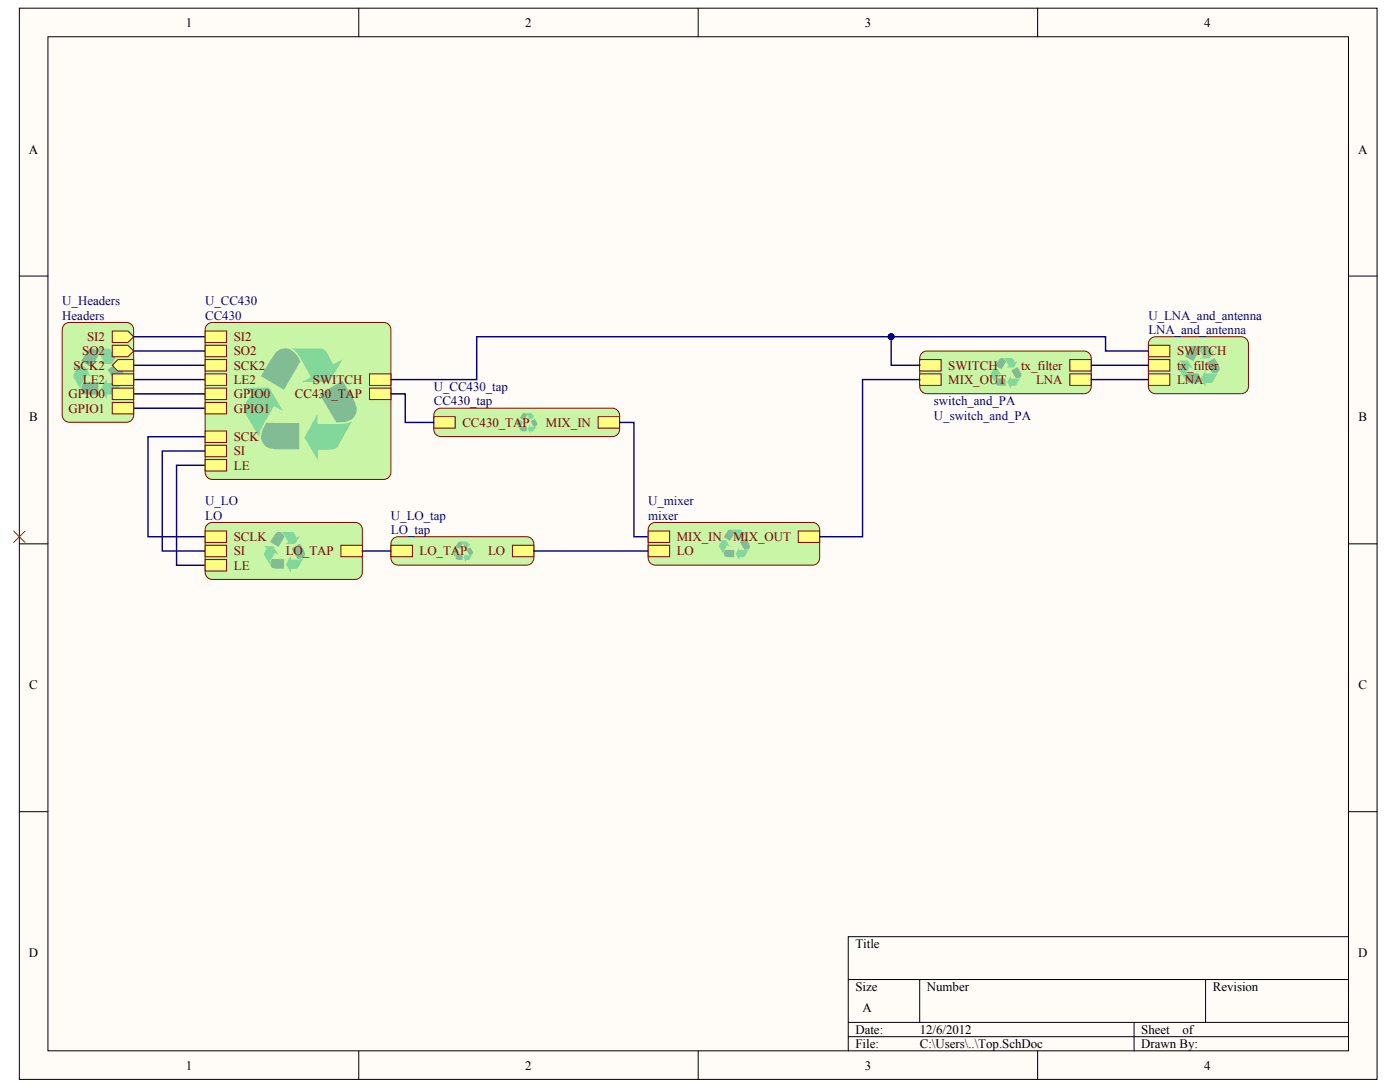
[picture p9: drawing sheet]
<svg xmlns="http://www.w3.org/2000/svg" width="258mm" height="201mm" viewBox="0 0 258 201" stroke-linecap="round" stroke-linejoin="round" font-family="sans-serif">
<g fill="#fffcf8" stroke="#000" stroke-width=".18">
<path d="M3.6 1.5h250.1v197.3h-250.1z"/>
<path d="M8.8 6.8h239.6v186.7h-239.6z"/>
</g>
<g fill="none" stroke="#000" stroke-width=".18">
<path d="M66.1 1.5v5.3M128.6 1.5v5.3M191.1 1.5v5.3M3.6 50.8h5.2M248.4 50.8h5.3M3.6 100.1h5.2M248.4 100.1h5.3M3.6 149.5h5.2M248.4 149.5h5.3M248.4 172.5h-92.1v21M66.1 193.5v5.3M128.6 193.5v5.3"/>
<path d="M156.3 180.4h92.1M156.3 188.3h92.1M156.3 190.9h92.1M169.4 180.4v7.9M191.1 193.5v5.3M208.9 188.3v5.2M222.1 180.4v7.9"/>
</g>
<path d="M2.5 97.8l2.1 2.1M4.6 97.8l-2.1 2.1" fill="none" stroke="#f00" stroke-width=".18"/>
<path d="M211.8 62.5l.6-.4 .5-.1h15.7a1.32 1.32 0 0 1 1.4 1.3v7.9a1.32 1.32 0 0 1-1.4 1.3h-15.7a1.32 1.32 0 0 1-1.4-1.3v-7.9z" fill="#c8f6a6" stroke="#800000" stroke-width=".18"/>
<path d="M220.2 63.7l2.1 .1 .4 .3 .4 .7 .6-.3-.9 1.5h-1.8l.6-.3-1-1.7z" fill="#82d79a"/>
<path d="M219.3 64a.98 .98 0 0 1 1.6 .6l-1.1 1.9-1.5-.9z" fill="#82bc95"/>
<path d="M222 68.1l.1 .7h1.7l.6-.2-1.1 1.8-1.2 .1v.8l-.9-1.6z" fill="#82d79a"/>
<path d="M222.2 66.8l1.5-.9a3.4 3.4 0 0 1 1 2l-.1 .2a1.06 1.06 0 0 1-1.3 .6z" fill="#82bc95"/>
<path d="M217 66.4h1.8l.9 1.5-.6-.3-.8 1.5-.1 .7-1.1-1.8 .1-.5 .4-.7z" fill="#82d79a"/>
<path d="M218.6 68.7l2.2 .1v1.7h-1.6a.96 .96 0 0 1-.9-.6 .96 .96 0 0 1 .3-1.1z" fill="#82bc95"/>
<g fill="#ffff80" stroke="#800000" stroke-width=".18">
<path d="M211.5 68.8h4v2.2h-4z" fill-rule="evenodd"/>
<path d="M211.5 66.2h4v2.1h-4z" fill-rule="evenodd"/>
<path d="M211.5 63.6h4v2.1h-4z" fill-rule="evenodd"/>
</g>
<path d="M169.7 65.2l.6-.5 .4-.1h29a1.32 1.32 0 0 1 1.3 1.4v5.2a1.32 1.32 0 0 1-1.3 1.3h-29a1.32 1.32 0 0 1-1.3-1.3v-5.2z" fill="#c8f6a6" stroke="#800000" stroke-width=".18"/>
<path d="M184.8 65.9l1.6 .1 .6 .8 .4-.3-.7 1.1h-1.3l.4-.2-.7-1.3z" fill="#82d79a"/>
<path d="M184.1 66.1a.73 .73 0 0 1 1.2 .5l-.8 1.4-1.2-.7z" fill="#82bc95"/>
<path d="M186.2 69.2v.5h1.3l.4-.1-.8 1.3-.9 .1v.6l-.7-1.2z" fill="#82d79a"/>
<path d="M186.3 68.2l1.1-.6 .6 1a.73 .73 0 0 1-.1 .9 .73 .73 0 0 1-.8 .2z" fill="#82bc95"/>
<path d="M182.4 67.9h1.4l.6 1.2-.4-.3-.6 1.2-.1 .5-.8-1.4 .4-.9z" fill="#82d79a"/>
<path d="M183.6 69.7h1.7v1.3h-1.3a.74 .74 0 0 1-.7-.5 .74 .74 0 0 1 .3-.8z" fill="#82bc95"/>
<g fill="#ffff80" stroke="#800000" stroke-width=".18">
<path d="M169.4 68.8h4v2.2h-4z" fill-rule="evenodd"/>
<path d="M169.4 66.2h4v2.1h-4z" fill-rule="evenodd"/>
<path d="M197.1 68.8h3.9v2.2h-3.9z" fill-rule="evenodd"/>
<path d="M197.1 66.2h3.9v2.1h-3.9z" fill-rule="evenodd"/>
</g>
<path d="M24.6 64.6h13.2M24.6 67.3h13.2M24.6 69.9h13.2M24.6 72.5h13.2M24.6 75.2h13.2M37.8 80.4h-10.5v18.4h10.5M37.8 83.1h-7.9v18.4h7.9M37.8 85.7h-5.3v18.4h5.3" fill="none" stroke="#000080" stroke-width=".26"/>
<path d="M11.7 59.9l.7-.5h.4h10.5a1.32 1.32 0 0 1 1.3 1.3v15.7a1.32 1.32 0 0 1-1.3 1.4h-10.5a1.32 1.32 0 0 1-1.3-1.4v-15.7z" fill="#c8f6a6" stroke="#800000" stroke-width=".18"/>
<path d="M17.4 64.2h2.6l.5 .4 .5 .9 .8-.4-1.2 1.9h-2.2l.7-.4-1.2-2.1z" fill="#82d79a"/>
<path d="M16.2 64.5a1.22 1.22 0 0 1 2 .8l-1.3 2.3-2-1.1z" fill="#82bc95"/>
<path d="M19.7 69.7v.8h2.2l.7-.3-1.3 2.3-.4 .1-1.2 .1v.9l-1.1-2z" fill="#82d79a"/>
<path d="M19.8 68l2-1.1 1 1.8a1.17 1.17 0 0 1-.1 1.3 1.17 1.17 0 0 1-1.2 .4h-.3z" fill="#82bc95"/>
<path d="M13.4 67.5h2.2l1.2 1.9-.8-.4-1 1.9-.2 .8-1.3-2.2 .1-.7 .6-.9z" fill="#82d79a"/>
<path d="M15.4 70.4h2.7v2.2h-2a1.14 1.14 0 0 1-1.1-.6 1.14 1.14 0 0 1 .2-1.3z" fill="#82bc95"/>
<g fill="#ffff80" stroke="#800000" stroke-width=".18">
<path d="M20.7 67.3l1-1.1h2.9v2.1h-2.9z" fill-rule="evenodd"/>
<path d="M20.7 61h2.9l1 1-1 1.1h-2.9z" fill-rule="evenodd"/>
<path d="M20.7 71.5h3.9v2.1h-3.9z" fill-rule="evenodd"/>
<path d="M20.7 74.1h3.9v2.1h-3.9z" fill-rule="evenodd"/>
<path d="M20.7 68.8h3.9v2.2h-3.9z" fill-rule="evenodd"/>
<path d="M20.7 63.6h2.9l1 1-1 1.1h-2.9z" fill-rule="evenodd"/>
</g>
<path d="M24.6 62h13.2" fill="none" stroke="#000080" stroke-width=".26"/>
<path d="M80.2 75.7l.6-.5h.4h31.6a1.32 1.32 0 0 1 1.3 1.3v2.6a1.32 1.32 0 0 1-1.3 1.3h-31.6a1.32 1.32 0 0 1-1.3-1.3v-2.6z" fill="#c8f6a6" stroke="#800000" stroke-width=".18"/>
<path d="M96.8 76h1l.4 .6 .3-.2-.5 .8h-.9l.3-.2z" fill="#82d79a"/>
<path d="M96.3 76.2a.49 .49 0 0 1 .8 .3l-.6 .9-.7-.4z" fill="#82bc95"/>
<path d="M97.7 78.2v.4l1.1-.2-.5 1h-.6v.4l-.5-.8z" fill="#82d79a"/>
<path d="M97.7 77.6l.8-.5 .4 .7a.49 .49 0 0 1-.1 .6 .49 .49 0 0 1-.5 .1z" fill="#82bc95"/>
<path d="M95.2 77.4h.8l.5 .7-.3-.1-.5 1-.5-.9 .3-.6z" fill="#82d79a"/>
<path d="M95.9 78.5h1.1v.9h-.8a.49 .49 0 0 1-.4-.3 .49 .49 0 0 1 .1-.6z" fill="#82bc95"/>
<g fill="#ffff80" stroke="#800000" stroke-width=".18">
<path d="M79.9 76.7h4v2.1h-4z" fill-rule="evenodd"/>
<path d="M110.2 76.7h3.9v2.1h-3.9z" fill-rule="evenodd"/>
</g>
<path d="M72.3 99.4l.6-.5 .4-.1h23.7a1.32 1.32 0 0 1 1.3 1.3v2.7a1.32 1.32 0 0 1-1.3 1.3h-23.7a1.32 1.32 0 0 1-1.3-1.3v-2.7z" fill="#c8f6a6" stroke="#800000" stroke-width=".18"/>
<path d="M84.9 99.7h1.1l.3 .5 .3-.1-.4 .7h-.9l.3-.1z" fill="#82d79a"/>
<path d="M84.4 99.8a.49 .49 0 0 1 .8 .3l-.5 1-.8-.5z" fill="#82bc95"/>
<path d="M85.8 101.9v.3l1.2-.1-.6 .9-.6 .1v.4l-.4-.8z" fill="#82d79a"/>
<path d="M85.9 101.2l.7-.4 .5 .7a.49 .49 0 0 1-.1 .6 .49 .49 0 0 1-.6 .1z" fill="#82bc95"/>
<path d="M83.3 101h.9l.5 .8-.3-.2-.5 1.1-.5-.9 .2-.6z" fill="#82d79a"/>
<path d="M84.1 102.2h1.1v.9h-.8a.49 .49 0 0 1-.5-.4 .49 .49 0 0 1 .2-.5z" fill="#82bc95"/>
<g fill="#ffff80" stroke="#800000" stroke-width=".18">
<path d="M72 100.4h4v2.1h-4z" fill-rule="evenodd"/>
<path d="M94.4 100.4h3.9v2.1h-3.9z" fill-rule="evenodd"/>
</g>
<path d="M38 59.9l.7-.5h.4h31.6a1.32 1.32 0 0 1 1.3 1.3v26.3a1.32 1.32 0 0 1-1.3 1.3h-31.6a1.32 1.32 0 0 1-1.3-1.3v-26.3z" fill="#c8f6a6" stroke="#800000" stroke-width=".18"/>
<path d="M53.5 64.1l5.8 .1 .5 .3 .5 .6 1.1 2 1.7-1-2.5 4.3h-4.9l1.6-1-2.7-4.6-.6-.4z" fill="#82d79a"/>
<path d="M50.9 64.8a2.37 2.37 0 0 1 3.7 .6l.7 1.2-3 5.2-4.3-2.5z" fill="#82bc95"/>
<path d="M58.5 76.2v1.9a22.8 22.8 0 0 0 5.3-.2l.7-.2 .4-.3-2.7 4.8a1.99 1.99 0 0 1-1.6 .6h-2v2l-2.5-4.3z" fill="#82d79a"/>
<path d="M58.9 72.6l4.2-2.5 .9 1.6a7.7 7.7 0 0 1 1.7 3.6 2.38 2.38 0 0 1-2.5 2.4l-1.2 .1z" fill="#82bc95"/>
<path d="M44.7 71.4h4.9l2.5 4.2-1.6-.8a24.4 24.4 0 0 0-2.6 4.6l-.1 .7 .1 .6-3-5v-.6l.3-.7 1.2-2z" fill="#82d79a"/>
<path d="M49 77.9h6.1v4.9l-4.5-.1a2.4 2.4 0 0 1-2.2-3.6z" fill="#82bc95"/>
<g fill="#ffff80" stroke="#800000" stroke-width=".18">
<path d="M68.1 71.5h3.9v2.1h-3.9z" fill-rule="evenodd"/>
<path d="M37.8 82h3.9v2.1h-3.9z" fill-rule="evenodd"/>
<path d="M37.8 79.4h3.9v2.1h-3.9z" fill-rule="evenodd"/>
<path d="M37.8 84.6h3.9v2.1h-3.9z" fill-rule="evenodd"/>
<path d="M68.1 68.8h3.9v2.2h-3.9z" fill-rule="evenodd"/>
<path d="M37.8 61h3.9v2.1h-3.9z" fill-rule="evenodd"/>
<path d="M37.8 66.2h3.9v2.1h-3.9z" fill-rule="evenodd"/>
<path d="M37.8 68.8h3.9v2.2h-3.9z" fill-rule="evenodd"/>
<path d="M37.8 71.5h3.9v2.1h-3.9z" fill-rule="evenodd"/>
<path d="M37.8 74.1h3.9v2.1h-3.9z" fill-rule="evenodd"/>
<path d="M37.8 63.6h3.9v2.1h-3.9z" fill-rule="evenodd"/>
</g>
<path d="M38 96.7l.7-.4 .4-.1h26.3a1.32 1.32 0 0 1 1.3 1.3v7.9a1.32 1.32 0 0 1-1.3 1.3h-26.3a1.32 1.32 0 0 1-1.3-1.3v-7.9z" fill="#c8f6a6" stroke="#800000" stroke-width=".18"/>
<path d="M51.8 97.9l2.1 .1 .3 .3 .4 .7 .6-.3-.9 1.5h-1.8l.6-.3-1-1.7z" fill="#82d79a"/>
<path d="M50.8 98.2a.98 .98 0 0 1 1.6 .6l-1.1 1.9-1.5-.9z" fill="#82bc95"/>
<path d="M53.6 102.3v.7h1.7l.6-.2-1.1 1.8-1.2 .1v.7l-.9-1.5z" fill="#82d79a"/>
<path d="M53.7 101l1.5-.9a3.4 3.4 0 0 1 1 2l-.1 .2a1.06 1.06 0 0 1-1.3 .6z" fill="#82bc95"/>
<path d="M48.5 100.6h1.8l1 1.5-.7-.3-.8 1.5-.1 .7-1.1-1.8 .1-.5 .5-.7z" fill="#82d79a"/>
<path d="M50.1 102.9h2.2v1.8h-1.6a.96 .96 0 0 1-.9-.6 .96 .96 0 0 1 .3-1.1z" fill="#82bc95"/>
<g fill="#ffff80" stroke="#800000" stroke-width=".18">
<path d="M62.8 100.4h3.9v2.1h-3.9z" fill-rule="evenodd"/>
<path d="M37.8 97.8h3.9v2.1h-3.9z" fill-rule="evenodd"/>
<path d="M37.8 100.4h3.9v2.1h-3.9z" fill-rule="evenodd"/>
<path d="M37.8 103h3.9v2.1h-3.9z" fill-rule="evenodd"/>
</g>
<path d="M72 72.5h2.6v5.3h5.3M114.1 77.8h2.7v21h2.6M164.1 62h39.5v2.6h7.9M201 67.3h10.5M201 69.9h10.5M66.7 101.5h5.3M98.3 101.5h21.1" fill="none" stroke="#000080" stroke-width=".26"/>
<circle cx="164.2" cy="62" r=".52" fill="#000080" stroke="#000080" stroke-width=".18"/>
<path d="M119.6 96.7l.7-.4 .4-.1h29a1.32 1.32 0 0 1 1.3 1.3v5.3a1.32 1.32 0 0 1-1.3 1.3h-29a1.32 1.32 0 0 1-1.3-1.3v-5.3z" fill="#c8f6a6" stroke="#800000" stroke-width=".18"/>
<path d="M134.8 97.5h1.6l.5 .8 .5-.2-.7 1.1h-1.3l.4-.2-.7-1.3z" fill="#82d79a"/>
<path d="M134.1 97.7a.73 .73 0 0 1 1.2 .5l-.8 1.4-1.2-.7z" fill="#82bc95"/>
<path d="M136.2 100.8v.5h1.3l.4-.2-.8 1.4-.9 .1v.5l-.7-1.1z" fill="#82d79a"/>
<path d="M136.3 99.8l1.1-.7 .6 1.1a.73 .73 0 0 1-.1 .8 .73 .73 0 0 1-.8 .2z" fill="#82bc95"/>
<path d="M132.4 99.5h1.3l.7 1.2-.4-.3-.7 1.1v.5l-.8-1.3 .4-.9z" fill="#82d79a"/>
<path d="M133.6 101.3h1.6v1.3h-1.2a.74 .74 0 0 1-.7-.5 .74 .74 0 0 1 .3-.8z" fill="#82bc95"/>
<g fill="#ffff80" stroke="#800000" stroke-width=".18">
<path d="M119.4 97.8h3.9v2.1h-3.9z" fill-rule="evenodd"/>
<path d="M147 97.8h4v2.1h-4z" fill-rule="evenodd"/>
<path d="M119.4 100.4h3.9v2.1h-3.9z" fill-rule="evenodd"/>
</g>
<path d="M169.4 69.9h-10.5v28.9h-7.9M169.4 67.3h-5.3v-5.3h-76.3v7.9h-15.8" fill="none" stroke="#000080" stroke-width=".26"/>
<circle cx="164.2" cy="62" r=".52" fill="#000080" stroke="#000080" stroke-width=".18"/>
<g font-size="2.4">
<text x="34.2" y="4.9">1</text>
<text x="96.8" y="4.9">2</text>
<text x="159.3" y="4.9">3</text>
<text x="221.8" y="4.9">4</text>
<text x="5.3" y="28.3">A</text>
<text x="250.2" y="28.3">A</text>
<text x="5.4" y="77.6">B</text>
<text x="250.2" y="77.6">B</text>
<text x="5.4" y="126.9">C</text>
<text x="250.2" y="126.9">C</text>
<text x="5.3" y="176.3">D</text>
<text x="157.6" y="174.6">Title</text>
<text x="250.2" y="176.3">D</text>
<text x="157.6" y="182.5">Size</text>
<text x="170.7" y="182.5">Number</text>
<text x="223.4" y="182.5">Revision</text>
<text x="157.6" y="190.4">Date:</text>
<text x="158.9" y="186.4">A</text>
<text x="169.4" y="190.4">12/6/2012</text>
<text x="210.2" y="190.4">Sheet</text>
<text x="217.8" y="190.4">of</text>
<text x="34.2" y="197">1</text>
<text x="96.8" y="197">2</text>
<text x="157.6" y="193">File:</text>
<text x="159.3" y="197">3</text>
<text x="169.4" y="193">C:\Users\..\Top.SchDoc</text>
<text x="210.2" y="193">Drawn By:</text>
<text x="221.8" y="197">4</text>
</g>
<g font-size="2.4" fill="#000080">
<text x="11.5" y="56.2">U_Headers</text>
<text x="11.5" y="58.9">Headers</text>
<text x="37.8" y="56.2">U_CC430</text>
<text x="37.8" y="58.9">CC430</text>
<text x="211.5" y="58.9">U_LNA_and_antenna</text>
<text x="211.5" y="61.5">LNA_and_antenna</text>
<text x="79.9" y="72">U_CC430_tap</text>
<text x="79.9" y="74.6">CC430_tap</text>
<text x="172" y="77.3">U_switch_and_PA</text>
<text x="172" y="74.6">switch_and_PA</text>
<text x="37.8" y="93.1">U_LO</text>
<text x="37.8" y="95.7">LO</text>
<text x="72" y="95.7">U_LO_tap</text>
<text x="119.4" y="93.1">U_mixer</text>
<text x="119.4" y="95.7">mixer</text>
<text x="72" y="98.3">LO_tap</text>
</g>
<g font-size="2.4" fill="#800000">
<text x="15.1" y="65.4">SO2</text>
<text x="16" y="62.8">SI2</text>
<text x="43.1" y="62.8">SI2</text>
<text x="43.1" y="65.4">SO2</text>
<text x="216.8" y="65.4">SWITCH</text>
<text x="13.5" y="68.1">SCK2</text>
<text x="15.3" y="70.7">LE2</text>
<text x="43.1" y="68.1">SCK2</text>
<text x="43.1" y="70.7">LE2</text>
<text x="57.6" y="70.7">SWITCH</text>
<text x="174.7" y="70.7">MIX_OUT</text>
<text x="174.7" y="68.1">SWITCH</text>
<text x="188.1" y="68.1">tx_filter</text>
<text x="190.8" y="70.7">LNA</text>
<text x="216.8" y="70.7">LNA</text>
<text x="216.8" y="68.1">tx_filter</text>
<text x="12.6" y="73.3">GPIO0</text>
<text x="12.6" y="76">GPIO1</text>
<text x="43.1" y="73.3">GPIO0</text>
<text x="43.1" y="76">GPIO1</text>
<text x="54.3" y="73.3">CC430_TAP</text>
<text x="43.1" y="83.8">SI</text>
<text x="43.1" y="81.2">SCK</text>
<text x="85.2" y="78.6">CC430_TAP</text>
<text x="100.5" y="78.6">MIX_IN</text>
<text x="43.1" y="86.5">LE</text>
<text x="43.1" y="99.6">SCLK</text>
<text x="124.7" y="99.6">MIX_IN</text>
<text x="135" y="99.6">MIX_OUT</text>
<text x="43.1" y="102.3">SI</text>
<text x="43.1" y="104.9">LE</text>
<text x="52.6" y="102.3">LO_TAP</text>
<text x="77.3" y="102.3">LO_TAP</text>
<text x="89.9" y="102.3">LO</text>
<text x="124.7" y="102.3">LO</text>
</g>
</svg>
